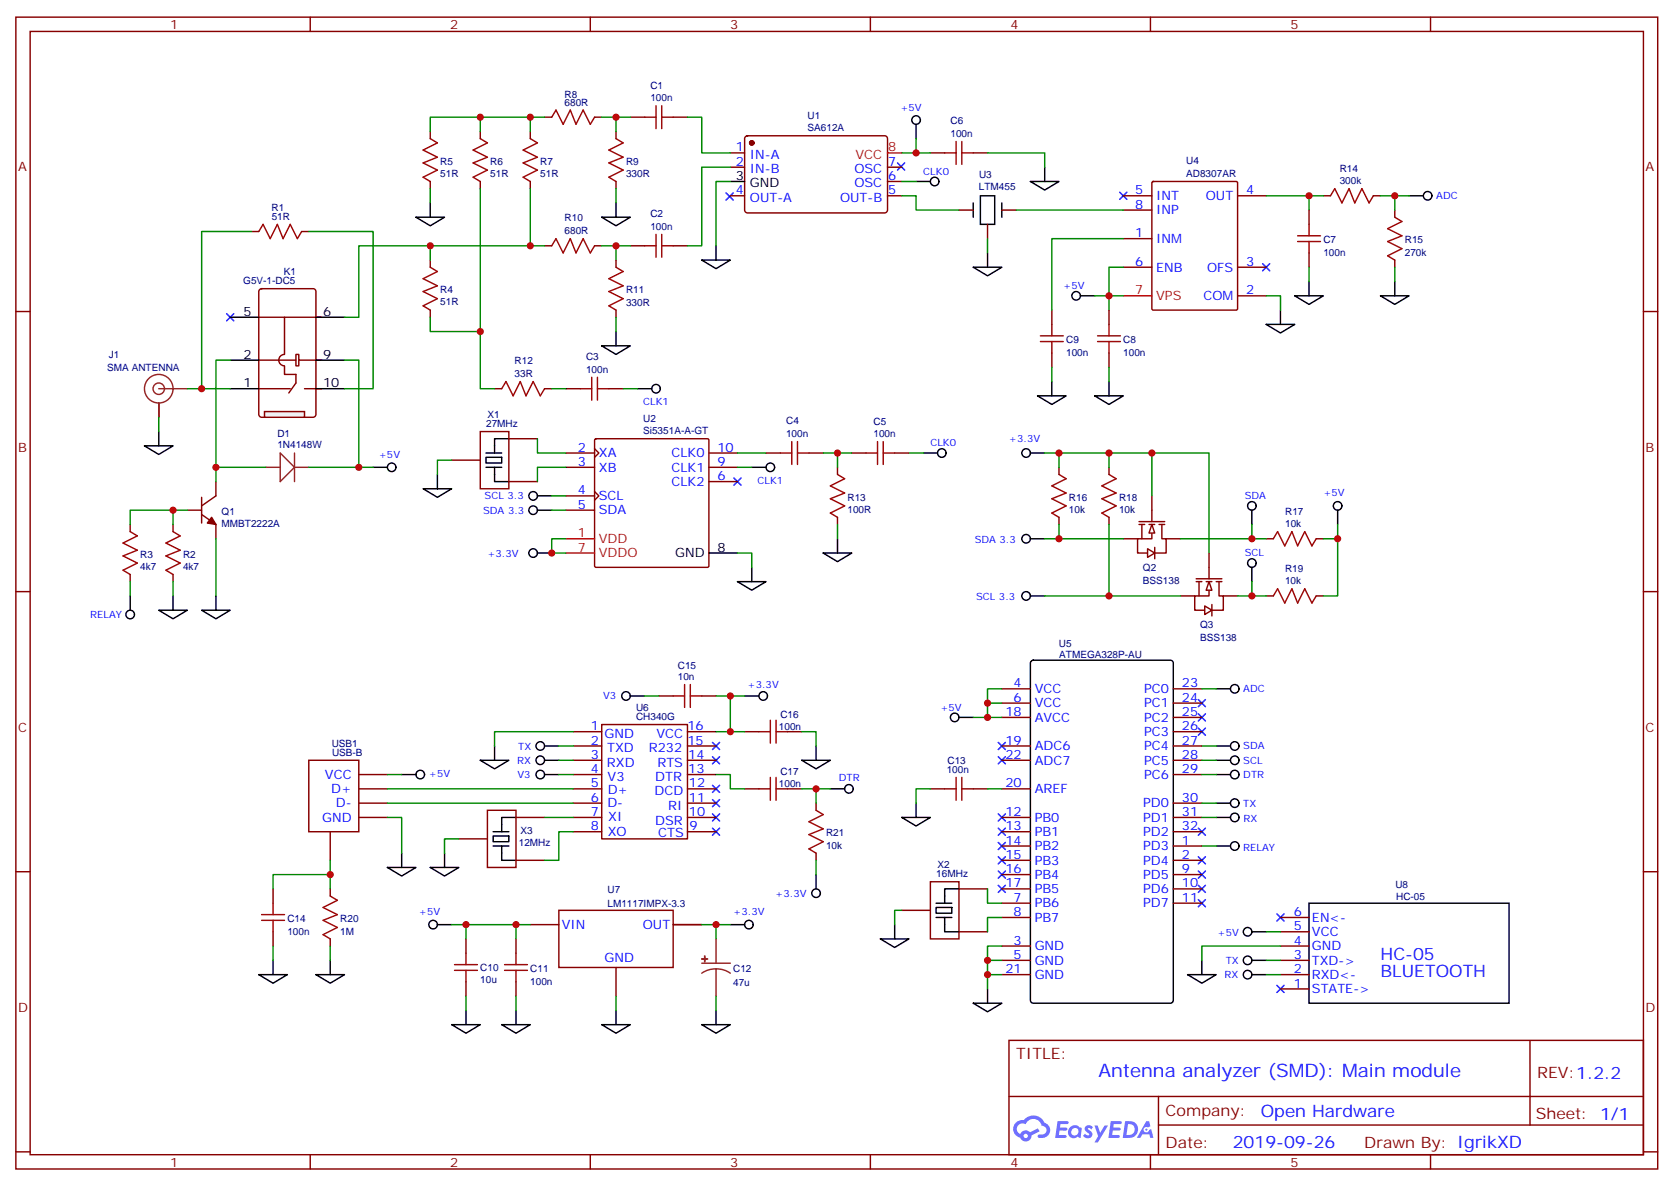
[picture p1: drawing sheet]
<svg xmlns="http://www.w3.org/2000/svg" width="414mm" height="293mm" viewBox="0 0 414 293" stroke-linecap="round" stroke-linejoin="round" font-family="sans-serif">
<g fill="none" stroke="#00f" stroke-width=".35">
<path d="M179.2 47.6l1.8 1.8M181 47.6l-1.8 1.8M221.6 40.2l1.7 1.8M223.3 40.2l-1.7 1.8M276.4 47.4l1.8 1.8M278.2 47.4l-1.8 1.8M56 77.4l1.7 1.8M57.7 77.4l-1.7 1.8M311.7 65.1l1.8 1.8M313.5 65.1l-1.8 1.8M181.2 118l1.8 1.8M183 118l-1.8 1.8"/>
<path d="M295.8 172.7l1.8 1.7M295.8 176.2l1.8 1.8M295.8 179.7l1.8 1.8M297.6 172.7l-1.8 1.7M297.6 176.2l-1.8 1.8M297.6 179.7l-1.8 1.8M175.9 186.8l1.8 1.8M175.9 183.3l1.8 1.7M175.9 197.4l1.8 1.7M175.9 193.9l1.8 1.7M177.7 186.8l-1.8 1.8M177.7 183.3l-1.8 1.7"/>
<path d="M177.7 197.4l-1.8 1.7M177.7 193.9l-1.8 1.7M246.5 183.3l1.7 1.7M246.5 186.8l1.7 1.8M248.2 183.3l-1.7 1.7M248.2 186.8l-1.7 1.8M175.9 204.4l1.8 1.8M175.9 200.9l1.8 1.8M177.7 204.4l-1.8 1.8M177.7 200.9l-1.8 1.8M246.5 200.9l1.7 1.8M246.5 204.4l1.7 1.8"/>
<path d="M246.5 208l1.7 1.7M246.5 211.5l1.7 1.8M246.5 215l1.7 1.8M246.5 218.5l1.7 1.8M248.2 200.9l-1.7 1.8M248.2 204.4l-1.7 1.8M248.2 208l-1.7 1.7M248.2 211.5l-1.7 1.8M248.2 215l-1.7 1.8M248.2 218.5l-1.7 1.8M295.8 211.5l1.8 1.8M295.8 215l1.8 1.8"/>
<path d="M295.8 218.5l1.8 1.8M295.8 204.4l1.8 1.8M297.6 211.5l-1.8 1.8M297.6 215l-1.8 1.8M297.6 218.5l-1.8 1.8M297.6 204.4l-1.8 1.8M295.8 222.1l1.8 1.7M297.6 222.1l-1.8 1.7M315.2 225.6l1.8 1.8M317 225.6l-1.8 1.8M315.2 243.2l1.8 1.8M317 243.2l-1.8 1.8"/>
</g>
<g fill="none" stroke="#870000" stroke-width=".35">
<path d="M3.9 4.2h405.4v284.4h-405.4zM7.4 7.8h398.3v277.2h-398.3zM76.6 4.2v3.6M145.7 4.2v3.6M214.9 4.2v3.6M284 4.2v3.6M353.2 4.2v3.6M3.9 76.9h3.5M405.7 76.9h3.6M3.9 146h3.5M405.7 146h3.6M3.9 215.2h3.5"/>
<path d="M405.7 215.2h3.6M249.1 256.8h156.6v28.2h-156.6zM377.7 256.8v20.9M249.1 270.7h156.5M286 277.7h119.6M286 270.7v14.1M3.9 284.3h3.5M76.6 285v3.6M145.7 285v3.6M214.9 285v3.6M284 285v3.6M353.2 285v3.6"/>
<path d="M405.7 284.3h3.6"/>
</g>
<g fill="#5487ff">
<path d="M268.1 278a1.22 1.22 0 0 1 1.7 .3l-.4 .5a.47 .47 0 0 0-.3-.4 .47 .47 0 0 0-.5 .2v.2a1.3 1.3 0 0 1 1 1.7 1.39 1.39 0 0 1-2.2-.1l.5-.5 .7 .4a.29 .29 0 0 0 .3-.3 .29 .29 0 0 0-.2-.3 1.04 1.04 0 0 1-.6-1.7z"/>
<path d="M261.1 276.8h2.3a.37 .37 0 0 1 .4 .3 .37 .37 0 0 1-.4 .4h-1.6l-.1 .9h1.5l.3 .3-.4 .4h-1.5l-.2 1.1h1.5a.36 .36 0 0 1 .4 .3 .36 .36 0 0 1-.4 .4h-2.4z"/>
<path d="M274.2 276.8h2.4a.37 .37 0 0 1 .4 .3 .37 .37 0 0 1-.4 .4h-1.6l-.2 .9h1.6l.3 .3-.4 .4h-1.6l-.1 1.1h1.5a.36 .36 0 0 1 .4 .3 .36 .36 0 0 1-.4 .4h-2.5z"/>
<path d="M283 276.8h.7l.3 1.2-.6 .3a.69 .69 0 0 0-1 .3 .69 .69 0 0 0 .4 1 .69 .69 0 0 0 .9-.7l.5-.2 .6 2.2h-.8l-.3-.9h-1.7l-.5 .9h-.8z"/>
<path d="M270.2 277.8h.8l.6 1.9 1.1-1.9h.9l-2.6 4.2h-.8l.9-1.5z"/>
<path d="M277.8 276.8l-.6 4.1h1.3a2.11 2.11 0 0 0 2.5-2.1 2.11 2.11 0 0 0-2.5-2zM278.5 277.5a1.39 1.39 0 0 1 1.7 1.4 1.39 1.39 0 0 1-1.8 1.3h-.3z"/>
<path d="M264.1 278.4a1.47 1.47 0 0 0-.2 2.1 1.47 1.47 0 0 0 2.1 .1l.8 .3 .3-2.3-.2-.2-.4-.1a1.49 1.49 0 0 0-2.4 .1zM264.7 278.7a.92 .92 0 0 1 1.6 .6 .92 .92 0 0 1-1.3 1 .9 .9 0 0 1-.3-1.6z"/>
<path d="M250.8 277.1a2.18 2.18 0 0 0 1.1 3.7 1.44 1.44 0 0 0 1.6 1 1.44 1.44 0 0 0 1.2-1.5l2-1-.5-.8-1.9 1a1.47 1.47 0 0 0-2.4 .5 1.39 1.39 0 0 1-.7-2 1.39 1.39 0 0 1 2-.5 2.12 2.12 0 0 1 2.2-1.3 2.12 2.12 0 0 1 1.9 1.7 1.07 1.07 0 0 1 1.1 1 1.07 1.07 0 0 1-1.1 1.2h-.6a.43 .43 0 0 0-.5 .3 .43 .43 0 0 0 .4 .5 1.98 1.98 0 0 0 2.5-1.2 1.98 1.98 0 0 0-1.2-2.5 2.98 2.98 0 0 0-5.1-.7l-1.1 .1zM252.7 280.4a.55 .55 0 0 1 1.1 0 .55 .55 0 0 1-1.1 0z"/>
<circle cx="283" cy="278.9" r=".26"/>
</g>
<g fill="none" stroke="#8c2424" stroke-width=".35">
<path d="M39.2 99.5v3.5M39.2 96h7M65.7 115.4h3.5M69.2 111.8l3.5 3.6-3.5 3.5zM72.7 111.8v7.1M72.7 115.4h3.5M173.2 237.8h7.1M176.8 239.2l1.8 .2 1.7 .8M176.8 239.2l-1.9 .2-1.7 .8M176.8 231.8v6M176.8 239.2v6.7"/>
<circle cx="39.2" cy="96" r="1.41"/>
<circle cx="39.2" cy="96" r="3.5"/>
</g>
<g fill="none" stroke="#a10000" stroke-width=".35">
<path d="M106.2 34.2l1.8 1.1-3.5 1.7 3.5 1.8-3.5 1.4 3.5 1.8-3.5 1.7 1.7 1.1M118.6 34.2l1.7 1.1-3.5 1.7 3.5 1.8-3.5 1.4 3.5 1.8-3.5 1.7 1.8 1.1M130.9 34.2l1.8 1.1-3.5 1.7 3.5 1.8-3.5 1.4 3.5 1.8-3.5 1.7 1.7 1.1M136.2 28.9l1.1-1.7 1.7 3.5 1.8-3.5 1.4 3.5 1.8-3.5 1.7 3.5 1.1-1.8M152.1 34.2l1.7 1.1-3.5 1.7 3.5 1.8-3.5 1.4 3.5 1.8-3.5 1.7 1.8 1.1M159.1 28.9h2.9M162 26.1v5.7M163.4 26.1v5.7M163.4 28.9h2.8M63.9 57.2l1-1.8 1.8 3.5 1.8-3.5 1.4 3.5 1.7-3.5 1.8 3.5 1.1-1.7M162 57.9v5.6M163.4 57.9v5.6"/>
<path d="M320.4 58.2h5.6M320.4 59.6h5.6M323.2 55.4v2.8M323.2 59.6v2.8M328.5 48.3l1-1.7 1.8 3.5 1.8-3.5 1.4 3.5 1.7-3.5 1.8 3.5 1.1-1.8M344.3 53.6l1.8 1.1-3.5 1.7 3.5 1.8-3.5 1.4 3.5 1.8-3.5 1.7 1.7 1.1M106.2 66l1.8 1-3.5 1.8 3.5 1.8-3.5 1.4 3.5 1.7-3.5 1.8 1.7 1.1M136.2 60.7l1.1-1.8 1.7 3.5 1.8-3.5 1.4 3.5 1.8-3.5 1.7 3.5 1.1-1.7M152.1 66l1.7 1-3.5 1.8 3.5 1.8-3.5 1.4 3.5 1.7-3.5 1.8 1.8 1.1M159.1 60.7h2.9M163.4 60.7h2.8M123.9 96l1-1.8 1.8 3.5 1.7-3.5 1.5 3.5 1.7-3.5 1.8 3.5 1-1.7"/>
<path d="M143.3 96h2.8M146.1 93.1v5.7M147.5 93.1v5.7M147.5 96h2.8M256.9 82.9h5.6M256.9 84.3h5.6M259.7 80.1v2.8M259.7 84.3v2.8M271 82.9h5.6M271 84.3h5.6M273.8 80.1v2.8M273.8 84.3v2.8"/>
<path d="M192.7 111.8h2.8M195.5 109v5.7M196.9 109v5.7M196.9 111.8h2.8M206.8 117.1l1.7 1.1-3.5 1.7 3.5 1.8-3.5 1.4 3.5 1.8-3.5 1.7 1.8 1.1M213.8 111.8h2.8M216.6 109v5.7M218.1 111.8h2.8M218.1 109v5.7M32.1 131.2l1.8 1.1-3.5 1.8 3.5 1.7-3.5 1.4 3.5 1.8-3.5 1.8 1.7 1M42.7 131.2l1.8 1.1-3.5 1.8 3.5 1.7-3.5 1.4 3.5 1.8-3.5 1.8 1.7 1M233.2 194.7h2.8"/>
<path d="M236 191.9v5.7M237.5 194.7h2.8M237.5 191.9v5.7M112.2 239.5h5.7M112.2 238.1h5.7M115 235.3v2.8M115 239.5v2.9M124.6 239.5h5.6M124.6 238.1h5.6M127.4 235.3v2.8M127.4 239.5v2.9"/>
</g>
<g fill="none" stroke="#870000" stroke-width=".35">
<path d="M106.2 32.5v1.7M118.6 32.5v1.7M130.9 32.5v1.7M134.4 28.9h1.8M146.8 28.9h1.8M152.1 32.5v1.7M155.6 28.9h3.5M166.2 28.9h3.5M180.3 37.7h3.5M184.1 33.7l.4-.2h33.9a.71 .71 0 0 1 .7 .7v17.7a.76 .76 0 0 1-.7 .7h-33.9a.76 .76 0 0 1-.7-.7v-17.7zM62.1 57.2h1.8M74.5 57.2h1.7"/>
<path d="M106.2 44.8v1.8M118.6 44.8v1.8M130.9 44.8v1.8M152.1 44.8v1.8M180.3 41.3h3.5M180.3 48.3h3.5M219.1 41.3h3.5M219.1 48.3h3.5M219.1 44.8h3.5M236.7 51.9h3.6M243.8 55.4v3.5M247.3 51.9h3.6"/>
<path d="M277.3 48.3h7.1M277.3 58.9h7.1M277.3 51.9h7.1M284.4 45l.3-.2h20.5l.3 .2v31.2l-.2 .3-20.6 .1-.3-.2zM305.5 48.3h7.1M323.2 51.9v3.5M326.7 48.3h1.8M339.1 48.3h1.7M344.3 51.9v1.7M106.2 64.2v1.8M106.2 76.6v1.7M134.4 60.7h1.8"/>
<path d="M146.8 60.7h1.8M152.1 64.2v1.8M152.1 76.6v1.7M155.6 60.7h3.5M166.2 60.7h3.5M259.7 76.6v3.5M273.8 76.6v3.5M277.3 66h7.1M305.5 73h7.1M305.5 66h7.1M323.2 62.4v3.6M344.3 64.2v1.8"/>
<path d="M122.1 96h1.8M134.4 96h1.8M139.7 96h3.6M150.3 96h3.5M259.7 87.1v3.6M273.8 87.1v3.6M53.3 118.9v3.5l-3.5 2.5M139.7 111.8h7.1M139.7 115.4h7.1M146.8 110.8l1 1-1 1.1M146.8 108.5l.3-.2h27.6l.3 .2v31.2l-.2 .3-27.7 .1-.3-.2zM175 111.8h7.1"/>
<path d="M175 115.4h7.1M175 118.9h7.1M189.1 111.8h3.6M199.7 111.8h3.5M206.8 115.4v1.7M210.3 111.8h3.5M220.9 111.8h3.5M32.1 129.5v1.7M42.7 129.5v1.7M46.2 125.9h3.6M49.8 127l3.5 2.5v3.5M49.8 122.8v6.3"/>
<path d="M139.7 122.4h7.1M139.7 125.9h7.1M146.8 121.4l1 1-1 1.1M206.8 127.7v1.8M32.1 141.8v1.8M42.7 141.8v1.8M247.3 170h7.1M247.3 173.6h7.1M247.3 177.1h7.1M289.7 170h7M289.7 173.6h7M289.7 177.1h7"/>
<path d="M229.7 194.7h3.5M240.3 194.7h3.5M247.3 184.1h7.1M247.3 187.7h7.1M247.3 194.7h7.1M289.7 184.1h7M289.7 187.7h7M289.7 180.6h7M289.7 191.2h7M289.7 198.3h7M229.7 217.7h7v14.1h-7zM236.7 219.4h7.1"/>
<path d="M247.3 201.8h7.1M247.3 205.3h7.1M247.3 208.8h7.1M247.3 212.4h7.1M247.3 215.9h7.1M247.3 219.4h7.1M289.7 201.8h7M289.7 205.3h7M289.7 208.8h7M289.7 212.4h7M289.7 215.9h7M289.7 219.4h7"/>
<path d="M115 231.8v3.5M127.4 231.8v3.5M130.9 228.2h7.1M138 224.7h28.2v14.1h-28.2zM152.1 238.8v7.1M166.2 228.2h7M222.6 224.7h7.1M236.7 230h7.1M247.3 237.1h7.1M247.3 233.5h7.1M247.3 226.5h7.1M247.3 223h7.1"/>
<path d="M289.7 223h7M316.1 237.1h7.1M316.1 233.5h7.1M316.1 230h7.1M316.1 226.5h7.1M115 242.4v3.5M127.4 242.4v3.5M247.3 240.6h7.1M316.1 244.1h7.1M316.1 240.6h7.1"/>
</g>
<g fill="#870000" stroke="#870000" stroke-width=".35">
<path d="M52.2 127.7l1.1 1.8-2.1-.4z"/>
<circle cx="185.6" cy="35.3" r=".53"/>
</g>
<path d="M180.3 44.8h3.5M240.3 50.1v3.5M242 48.3h3.6v7.1h-3.6zM247.3 50.1v3.5M175 136.5h7.1M254.6 163.2l.5-.2h33.9a.71 .71 0 0 1 .7 .7v83.2a.76 .76 0 0 1-.7 .8h-33.9a.76 .76 0 0 1-.7-.8v-83.2zM236.7 219.4h-3.5v3.6M231.1 224h3.9v1.4h-3.9zM231.1 223h3.9M231.1 226.5h3.9M233.2 226.5v3.5h3.5M323.2 223h49.4v24.7h-49.4z" fill="none" stroke="#000" stroke-width=".35"/>
<path d="M219.1 37.7h3.5M277.3 73h7.1M139.7 133h7.1M139.7 136.5h7.1" fill="none" stroke="#f00" stroke-width=".35"/>
<g fill="#8c2424" stroke="#8c2424" stroke-width=".35">
<path d="M173.2 236.7h1.5z"/>
<path d="M174 236v1.4z"/>
</g>
<g fill="none" stroke="#800000" stroke-width=".35">
<path d="M148.6 178.9h21.1v28.2h-21.1zM141.5 180.6h7.1M141.5 184.1h7.1M141.5 187.7h7.1M141.5 191.2h7.1M141.5 194.7h7.1M141.5 198.3h7.1M169.7 180.6h7.1M169.7 184.1h7.1M169.7 187.7h7.1M169.7 191.2h7.1M169.7 194.7h7.1"/>
<path d="M169.7 198.3h7.1M141.5 201.8h7.1M141.5 205.3h7.1M169.7 201.8h7.1M169.7 205.3h7.1"/>
</g>
<path d="M76.2 187.7h12.4v17.6h-12.4z" fill="#fff" stroke="#870000" stroke-width=".35"/>
<g fill="none" stroke="#870000" stroke-width=".35">
<path d="M281.2 128.8h6.3M281.2 129.5h1.4M281.9 129.5v3.5M283.7 129.5h1.4M284.4 129.5v3.5h-3.6v3.5h2.5M284.4 125.9v2.9M285.1 135.1v2.8M286.1 129.5h1.4M286.8 129.5v3.5h1.1v3.5h-2.8M162.7 171.8h3.5M173.2 171.8h3.6M88.6 191.2h7"/>
<path d="M88.6 198.3h7M88.6 194.7h7M183.8 194.7h3.6M183.8 180.6h3.6M194.4 194.7h3.5M194.4 180.6h3.5M201.5 198.3v1.7M67.4 219.4v3.6M81.5 205.3v7.1M81.5 219.4v1.8M88.6 201.8h7M113.3 207.1h7"/>
<path d="M120.3 200h7.1v14.1h-7.1zM127.4 201.8h7M127.4 212.4h7M201.5 210.6v1.8M67.4 230v3.5M81.5 231.8v1.7"/>
</g>
<path d="M121.7 206.4h3.9v1.4h-3.9zM121.7 205.3h3.9M121.7 208.8h3.9M123.9 208.8v3.6h3.5M127.4 201.8h-3.5v3.5" fill="none" stroke="#000" stroke-width=".35"/>
<g fill="none" stroke="#a10000" stroke-width=".35">
<path d="M166.2 171.8h2.8M169 169v5.6M170.4 169v5.6M170.4 171.8h2.8M190.2 177.8v5.6M191.6 177.8v5.6M187.4 180.6h2.8M187.4 194.7h2.8M190.2 191.9v5.7M191.6 180.6h2.8M191.6 191.9v5.7M191.6 194.7h2.8"/>
<path d="M201.5 200l1.7 1.1-3.5 1.7 3.5 1.8-3.5 1.4 3.5 1.8-3.5 1.8 1.8 1M64.6 227.2h5.6M64.6 225.8h5.6M67.4 223v2.8M67.4 227.2v2.8M81.5 221.2l1.8 1.1-3.5 1.7 3.5 1.8-3.5 1.4 3.5 1.8-3.5 1.7 1.7 1.1"/>
</g>
<g fill="#fff" stroke="#870000" stroke-width=".35">
<path d="M284.4 129.5l.7 2.1h-1.4z"/>
<path d="M283.3 135.5l1.8 1-1.8 1.1z"/>
</g>
<path d="M277.3 133h3.5M284.4 122.4v3.5M287.9 133h3.5M295.3 142.9h6.4M295.3 143.6h1.4M296 143.6v3.5M297.8 143.6h1.4M298.5 143.6v3.5h-3.5v3.5h2.4M298.5 140.1v2.8M299.2 149.2v2.8M300.2 143.6h1.5M301 143.6v3.5h1v3.5h-2.8" fill="none" stroke="#870000" stroke-width=".35"/>
<g fill="#fff" stroke="#870000" stroke-width=".35">
<path d="M298.5 143.6l.7 2.1h-1.4z"/>
<path d="M297.4 149.6l1.8 1-1.8 1.1z"/>
</g>
<g fill="none" stroke="#870000" stroke-width=".35">
<path d="M229.7 37.7h3.5M240.3 37.7h3.5M64.1 71.5l.5-.2h12.7a.71 .71 0 0 1 .7 .7v30.3a.76 .76 0 0 1-.7 .7h-12.7a.76 .76 0 0 1-.7-.7v-30.3zM111.5 113.6h7.1M118.6 106.5h7v14.2h-7zM125.6 118.9h7.1M125.6 108.3h7.1M261.4 115.4v1.7M273.8 115.4v1.7M261.4 127.7v1.8M273.8 127.7v1.8M298.5 136.5v3.6"/>
<path d="M312.6 133h1.8M324.9 133h1.8M291.4 147.1h3.6M302 147.1h3.5M312.6 147.1h1.8M324.9 147.1h1.8"/>
</g>
<path d="M233.2 37.7h2.8M236 34.9v5.7M237.5 37.7h2.8M237.5 34.9v5.7M261.4 117.1l1.8 1.1-3.5 1.7 3.5 1.8-3.5 1.4 3.5 1.8-3.5 1.7 1.7 1.1M273.8 117.1l1.8 1.1-3.6 1.7 3.6 1.8-3.6 1.4 3.6 1.8-3.6 1.7 1.8 1.1M314.4 133l1-1.8 1.8 3.6 1.7-3.6 1.5 3.6 1.7-3.6 1.8 3.6 1-1.8M314.4 147.1l1-1.8 1.8 3.6 1.7-3.6 1.5 3.6 1.7-3.6 1.8 3.6 1-1.8" fill="none" stroke="#a10000" stroke-width=".35"/>
<path d="M120 112.9h3.9v1.4h-3.9zM120 111.8h3.9M120 115.4h3.9M122.1 115.4v3.5h3.5M125.6 108.3h-3.5v3.5" fill="none" stroke="#000" stroke-width=".35"/>
<path d="M65.3 101.6h9.9v1.4h-9.9z" fill="#f0f0f0" stroke="#870000" stroke-width=".35"/>
<path d="M63.9 78.3h15.5M70.2 78.3v9.2M63.9 88.9h9.2v1.4h.7v-1.4M63.9 96h7.7M70.2 87.5a1.41 1.41 0 0 0-1.4 1.4 1.41 1.41 0 0 0 1.3 1.4M70.2 90.3v2.1h2.9v2.1l-1.8 2.5M73.1 88.9v-1.4h.7v1.4h5.6M75.2 96h4.2" fill="none" stroke="#870000" stroke-width=".35"/>
<g fill="none" stroke="#000" stroke-width=".35">
<path d="M226.2 30.7v3.5M102.7 53.6h7l-3.5 2.1zM106.2 50.1v3.5M148.6 53.6h7l-3.5 2.1zM152.1 50.1v3.5M226.2 44.8h3.5M254.4 44.8h7l-3.5 2.1zM257.9 41.3v3.5M347.9 48.3h3.5M56.8 78.3h7.1M78 78.3h7.1M173.2 64.2h7.1l-3.5 2.1z"/>
<path d="M176.8 60.7v3.5M240.3 66h7l-3.5 2.1zM243.8 62.4v3.6M266.7 73h3.6M316.1 76.6v3.5M319.7 73h7l-3.5 2.1zM323.2 69.5v3.5M340.8 73h7.1l-3.6 2.1zM344.3 69.5v3.5M56.8 96h7.1M56.8 88.9h7.1M78 96h7.1"/>
<path d="M78 88.9h7.1M148.6 85.4h7l-3.5 2.1zM152.1 81.8v3.6M157.4 96h3.5M256.2 97.7h7l-3.5 2.1zM259.7 94.2v3.5M270.3 97.7h7l-3.5 2.1zM273.8 94.2v3.5M312.6 80.1h7.1l-3.6 2.1zM35.7 110.1h7l-3.5 2.1zM39.2 106.5v3.6M92.1 115.4h3.5"/>
<path d="M108 117.1v3.6M185.6 115.4h3.5M227.9 111.8h3.6M254.4 111.8h3.5M104.5 120.7h7l-3.5 2.1zM132.7 122.4h3.5M132.7 125.9h3.5M132.7 136.5h3.5M203.2 136.5h7.1l-3.5 2.1zM206.8 133v3.5M254.4 133h3.5M309.1 125.9v3.6"/>
<path d="M330.2 125.9v3.6M32.1 147.1v3.5M39.2 150.6h7l-3.5 2.2zM42.7 147.1v3.5M49.8 150.6h7l-3.5 2.2zM53.3 147.1v3.5M182.1 143.6h7l-3.5 2.1zM185.6 140.1v3.5M254.4 147.1h3.5M309.1 140.1v3.5M155.6 171.8h3.5M183.8 171.8h3.6"/>
<path d="M236.7 177.1h3.6M300.2 170h3.6M99.2 191.2h3.5M118.6 187.7h7l-3.5 2.1zM122.1 184.1v3.6M134.4 184.1h3.6M134.4 187.7h3.6M134.4 191.2h3.6M197.9 187.7h7.1l-3.5 2.1zM201.5 184.1v3.6M205 194.7h3.5M226.2 198.3v3.5"/>
<path d="M300.2 184.1h3.6M300.2 187.7h3.6M300.2 191.2h3.6M300.2 198.3h3.6M95.6 214.1h7.1l-3.5 2.2zM99.2 210.6v3.5M106.2 214.1h7.1l-3.6 2.2zM109.7 210.6v3.5M201.5 215.9v3.5M222.6 201.8h7.1l-3.5 2.1zM300.2 208.8h3.6M300.2 201.8h3.6"/>
<path d="M67.4 237.1v3.5M81.5 237.1v3.5M108 228.2h3.5M180.3 228.2h3.5M217.3 231.8h7.1l-3.5 2.1zM220.9 228.2v3.6M296.7 237.1v3.5M309.1 237.1h3.5M309.1 230h3.5M63.9 240.6h7l-3.5 2.1zM78 240.6h7.1l-3.6 2.1zM111.5 252.9h7.1l-3.6 2.2z"/>
<path d="M115 249.4v3.5M123.9 252.9h7l-3.5 2.2zM127.4 249.4v3.5M148.6 252.9h7l-3.5 2.2zM152.1 249.4v3.5M173.2 252.9h7.1l-3.5 2.2zM176.8 249.4v3.5M240.3 247.7h7l-3.5 2.1zM243.8 244.1v3.6M293.2 240.6h7l-3.5 2.1zM309.1 240.6h3.5"/>
<circle cx="226.2" cy="29.6" r="1.06"/>
<circle cx="230.8" cy="44.8" r="1.06"/>
<circle cx="352.5" cy="48.3" r="1.06"/>
<circle cx="265.7" cy="73" r="1.06"/>
<circle cx="162" cy="96" r="1.06"/>
<circle cx="96.7" cy="115.4" r="1.06"/>
<circle cx="190.2" cy="115.4" r="1.06"/>
<circle cx="232.5" cy="111.8" r="1.06"/>
<circle cx="253.3" cy="111.8" r="1.06"/>
<circle cx="131.6" cy="136.5" r="1.06"/>
<circle cx="131.6" cy="122.4" r="1.06"/>
<circle cx="131.6" cy="125.9" r="1.06"/>
<circle cx="253.3" cy="133" r="1.06"/>
<circle cx="309.1" cy="139" r="1.06"/>
<circle cx="309.1" cy="124.9" r="1.06"/>
<circle cx="330.2" cy="124.9" r="1.06"/>
<circle cx="32.1" cy="151.7" r="1.06"/>
<circle cx="253.3" cy="147.1" r="1.06"/>
<circle cx="154.6" cy="171.8" r="1.06"/>
<circle cx="188.4" cy="171.8" r="1.06"/>
<circle cx="235.7" cy="177.1" r="1.06"/>
<circle cx="304.8" cy="170" r="1.06"/>
<circle cx="103.8" cy="191.2" r="1.06"/>
<circle cx="133.4" cy="187.7" r="1.06"/>
<circle cx="133.4" cy="184.1" r="1.06"/>
<circle cx="133.4" cy="191.2" r="1.06"/>
<circle cx="209.6" cy="194.7" r="1.06"/>
<circle cx="304.8" cy="184.1" r="1.06"/>
<circle cx="304.8" cy="191.2" r="1.06"/>
<circle cx="304.8" cy="187.7" r="1.06"/>
<circle cx="304.8" cy="198.3" r="1.06"/>
<circle cx="304.8" cy="201.8" r="1.06"/>
<circle cx="304.8" cy="208.8" r="1.06"/>
<circle cx="106.9" cy="228.2" r="1.06"/>
<circle cx="184.9" cy="228.2" r="1.06"/>
<circle cx="201.5" cy="220.5" r="1.06"/>
<circle cx="308" cy="230" r="1.06"/>
<circle cx="308" cy="237.1" r="1.06"/>
<circle cx="308" cy="240.6" r="1.06"/>
</g>
<g fill="none" stroke="#008700" stroke-width=".35">
<path d="M118.6 28.9v3.6M130.9 28.9v3.6M134.4 28.9h-28.2v3.6M148.6 28.9h3.5v3.6M152.1 28.9h3.5M169.7 28.9h3.5v8.8h7.1M222.6 37.7h7.1M226.2 34.2v3.5M243.8 37.7h14.1v3.6M62.1 57.2h-12.3v38.8M76.2 57.2h15.9v38.8h-7M106.2 46.6v3.5"/>
<path d="M118.6 46.6v49.4h3.5M130.9 46.6v14.1M152.1 46.6v3.5M180.3 41.3h-7.1v19.4h-3.5M180.3 44.8h-3.5v15.9M222.6 48.3h3.6v3.6h10.5M222.6 44.8h3.6M243.8 58.9v3.5M250.9 51.9h26.4M277.3 58.9h-17.6v17.7M312.6 48.3h14.1M323.2 48.3v3.6"/>
<path d="M340.8 48.3h3.5v3.6M344.3 48.3h3.6M106.2 78.3v3.5h12.4M106.2 60.7h-17.6v17.6h-3.5M134.4 60.7h-28.2v3.5M148.6 60.7h3.5v3.5M152.1 78.3v3.5M152.1 60.7h3.5M277.3 73h-3.5v3.6M277.3 66h-3.5v7h-3.5M312.6 73h3.5v3.6M323.2 66v3.5"/>
<path d="M344.3 66v3.5M46.2 96h10.6M56.8 88.9h-3.5v26.5M85.1 88.9h3.5v26.5M136.2 96h3.5M153.8 96h3.6M259.7 90.7v3.5M273.8 90.7v3.5M39.2 103v3.5M65.7 115.4h-12.4v3.5M76.2 115.4h15.9M111.5 113.6h-3.5v3.5"/>
<path d="M132.7 108.3v3.5h7M139.7 115.4h-7v3.5M182.1 111.8h7M182.1 115.4h3.5M203.2 111.8h3.6v3.6M206.8 111.8h3.5M224.4 111.8h3.5M257.9 111.8h15.9v3.6M261.4 111.8v3.6M273.8 111.8h10.6v10.6M284.4 111.8h14.1v24.7M42.7 125.9h-10.6v3.6"/>
<path d="M46.2 125.9h-3.5v3.6M53.3 133v14.1M136.2 122.4h3.5M136.2 125.9h3.5M139.7 133h-3.5v3.5h3.5M182.1 136.5h3.5v3.6M206.8 129.5v3.5M257.9 133h19.4M261.4 129.5v3.5M273.8 129.5v17.6M291.4 133h21.2M309.1 129.5v3.5"/>
<path d="M330.2 129.5v3.5h-3.5M330.2 133v14.1h-3.5M32.1 143.6v3.5M42.7 143.6v3.5M257.9 147.1h33.5M305.5 147.1h7.1M309.1 143.6v3.5M159.1 171.8h3.6M176.8 171.8h3.5v8.8M180.3 171.8h3.5M240.3 177.1h7M247.3 170h-3.5v3.6"/>
<path d="M247.3 173.6h-3.5v3.5M296.7 170h3.5M95.6 194.7h45.9M95.6 191.2h3.6M95.6 198.3h45.9M138 184.1h3.5M138 187.7h3.5M138 191.2h3.5M141.5 180.6h-19.4v3.5M176.8 180.6h7M176.8 191.2h3.5v3.5h3.5M197.9 180.6h3.6v3.5"/>
<path d="M197.9 194.7h3.6v3.6M201.5 194.7h3.5M229.7 194.7h-3.5v3.6M243.8 194.7h3.5M296.7 184.1h3.5M296.7 187.7h3.5M296.7 191.2h3.5M296.7 198.3h3.5M81.5 215.9h-14.1v3.5M81.5 212.4v7M95.6 201.8h3.6v8.8M113.3 207.1h-3.6v3.5"/>
<path d="M134.4 201.8h7.1M141.5 205.3h-3.5v7.1h-3.6M201.5 212.4v3.5M243.8 219.4v3.6h3.5M296.7 208.8h3.5M296.7 201.8h3.5M67.4 233.5v3.6M81.5 233.5v3.6M111.5 228.2h15.9M115 228.2v3.6M130.9 228.2h-3.5v3.6M173.2 228.2h3.6v3.6"/>
<path d="M176.8 228.2h3.5M222.6 224.7h-1.7v3.5M247.3 237.1h-3.5v3.5h3.5M247.3 233.5h-3.5v3.6M247.3 226.5h-3.5v3.5M312.6 237.1h3.5M312.6 230h3.5M316.1 233.5h-19.4v3.6M115 245.9v3.5M127.4 245.9v3.5M152.1 245.9v3.5M176.8 245.9v3.5"/>
<path d="M243.8 240.6v3.5M312.6 240.6h3.5"/>
</g>
<g fill="#c00">
<circle cx="53.3" cy="115.4" r=".88"/>
<circle cx="88.6" cy="115.4" r=".88"/>
<circle cx="106.2" cy="60.7" r=".88"/>
<circle cx="206.8" cy="111.8" r=".88"/>
<circle cx="201.5" cy="194.7" r=".88"/>
<circle cx="180.3" cy="171.8" r=".88"/>
<circle cx="180.3" cy="180.6" r=".88"/>
<circle cx="81.5" cy="215.9" r=".88"/>
<circle cx="243.8" cy="173.6" r=".88"/>
<circle cx="243.8" cy="237.1" r=".88"/>
<circle cx="176.8" cy="228.2" r=".88"/>
<circle cx="136.2" cy="136.5" r=".88"/>
<circle cx="273.8" cy="73" r=".88"/>
<circle cx="152.1" cy="60.7" r=".88"/>
<circle cx="118.6" cy="28.9" r=".88"/>
<circle cx="42.7" cy="125.9" r=".88"/>
<circle cx="130.9" cy="28.9" r=".88"/>
<circle cx="130.9" cy="60.7" r=".88"/>
<circle cx="118.6" cy="81.8" r=".88"/>
<circle cx="152.1" cy="28.9" r=".88"/>
<circle cx="323.2" cy="48.3" r=".88"/>
<circle cx="344.3" cy="48.3" r=".88"/>
<circle cx="127.4" cy="228.2" r=".88"/>
<circle cx="243.8" cy="240.6" r=".88"/>
<circle cx="243.8" cy="177.1" r=".88"/>
<circle cx="115" cy="228.2" r=".88"/>
<circle cx="330.2" cy="133" r=".88"/>
<circle cx="309.1" cy="133" r=".88"/>
<circle cx="284.4" cy="111.8" r=".88"/>
<circle cx="273.8" cy="111.8" r=".88"/>
<circle cx="261.4" cy="133" r=".88"/>
<circle cx="273.8" cy="147.1" r=".88"/>
<circle cx="261.4" cy="111.8" r=".88"/>
<circle cx="309.1" cy="147.1" r=".88"/>
<circle cx="226.2" cy="37.7" r=".88"/>
<circle cx="49.8" cy="96" r=".88"/>
</g>
<text font-size="4.6" fill="#00f" x="271.2" y="265.8">Antenna analyzer (SMD): Main module</text>
<g font-size="4.2" fill="#00f">
<text x="340.8" y="237.1">HC-05</text>
<text x="340.8" y="241.3">BLUETOOTH</text>
<text x="311.3" y="275.6">Open Hardware</text>
<text x="304.3" y="283.4">2019-09-26</text>
</g>
<g font-size="3.9" fill="#800">
<text x="250.9" y="261.4">TITLE:</text>
<text x="379.5" y="266.1">REV:1.2.2</text>
<text x="287.8" y="275.6">Company:</text>
<text x="379.1" y="276.2">Sheet: 1/1</text>
<text x="287.8" y="283.3">Date:</text>
<text x="336.8" y="283.4">Drawn By: IgrikXD</text>
</g>
<g font-size="3.2" fill="#800">
<text x="42" y="7.2">1</text>
<text x="111.2" y="7.2">2</text>
<text x="180.3" y="7.2">3</text>
<text x="249.4" y="7.2">4</text>
<text x="318.6" y="7.2">5</text>
<text x="4.4" y="42.3">A</text>
<text x="406.3" y="42.3">A</text>
<text x="4.4" y="111.5">B</text>
<text x="406.3" y="111.5">B</text>
<text x="4.4" y="180.6">C</text>
<text x="406.3" y="180.6">C</text>
<text x="4.4" y="249.8">D</text>
<text x="406.3" y="249.8">D</text>
<text x="42" y="288">1</text>
<text x="111.2" y="288">2</text>
<text x="180.3" y="288">3</text>
<text x="249.4" y="288">4</text>
<text x="318.6" y="288">5</text>
</g>
<g font-size="3.2" fill="#00f">
<text x="181.6" y="37.4">1</text>
<text x="181.6" y="40.9">2</text>
<text x="185.1" y="39.2">IN-A</text>
<text x="219.3" y="40.9">7</text>
<text x="181.6" y="48">4</text>
<text x="185.1" y="42.7">IN-B</text>
<text x="210.9" y="46.2">OSC</text>
<text x="210.9" y="42.7">OSC</text>
<text x="219.3" y="48">5</text>
<text x="219.3" y="44.5">6</text>
<text x="280.2" y="48">5</text>
<text x="307.7" y="48">4</text>
<text x="185.1" y="49.7">OUT-A</text>
<text x="207.4" y="49.7">OUT-B</text>
<text x="280.2" y="51.5">8</text>
<text x="285.4" y="49.4">INT</text>
<text x="285.4" y="52.9">INP</text>
<text x="297.7" y="49.4">OUT</text>
<text x="280.2" y="58.6">1</text>
<text x="285.4" y="60">INM</text>
<text x="280.2" y="65.6">6</text>
<text x="307.7" y="65.6">3</text>
<text x="285.4" y="67">ENB</text>
<text x="298" y="67">OFS</text>
<text x="297.1" y="74.1">COM</text>
<text x="307.7" y="72.7">2</text>
<text x="142.7" y="111.5">2</text>
<text x="147.8" y="112.9">XA</text>
<text x="165.8" y="112.9">CLK0</text>
<text x="177.1" y="111.5">10</text>
<text x="142.7" y="115">3</text>
<text x="147.8" y="116.4">XB</text>
<text x="165.8" y="119.9">CLK2</text>
<text x="165.8" y="116.4">CLK1</text>
<text x="177.1" y="118.5">6</text>
<text x="177.1" y="115">9</text>
<text x="142.7" y="122.1">4</text>
<text x="142.7" y="125.6">5</text>
<text x="147.8" y="123.5">SCL</text>
<text x="147.8" y="127">SDA</text>
<text x="250.3" y="169.7">4</text>
<text x="250.3" y="173.2">6</text>
<text x="255.4" y="171.1">VCC</text>
<text x="282.5" y="171.1">PC0</text>
<text x="291.8" y="169.7">23</text>
<text x="291.8" y="173.2">24</text>
<text x="248.2" y="176.7">18</text>
<text x="255.4" y="174.6">VCC</text>
<text x="255.4" y="178.2">AVCC</text>
<text x="282.5" y="174.6">PC1</text>
<text x="282.5" y="178.2">PC2</text>
<text x="291.8" y="176.7">25</text>
<text x="145.8" y="180.3">1</text>
<text x="145.8" y="183.8">2</text>
<text x="149.3" y="182.2">GND</text>
<text x="149.9" y="185.7">TXD</text>
<text x="160.2" y="185.7">R232</text>
<text x="162.1" y="182.2">VCC</text>
<text x="169.7" y="183.8">15</text>
<text x="169.7" y="180.3">16</text>
<text x="248.2" y="183.8">19</text>
<text x="255.4" y="185.2">ADC6</text>
<text x="282.5" y="181.7">PC3</text>
<text x="282.5" y="185.2">PC4</text>
<text x="291.8" y="180.3">26</text>
<text x="291.8" y="183.8">27</text>
<text x="145.8" y="190.9">4</text>
<text x="145.8" y="187.3">3</text>
<text x="149.8" y="189.4">RXD</text>
<text x="162.3" y="189.3">RTS</text>
<text x="169.9" y="187.3">14</text>
<text x="169.9" y="190.9">13</text>
<text x="248.2" y="187.3">22</text>
<text x="255.4" y="188.7">ADC7</text>
<text x="282.5" y="188.7">PC5</text>
<text x="291.8" y="187.3">28</text>
<text x="291.8" y="190.9">29</text>
<text x="80.2" y="192.3">VCC</text>
<text x="81.8" y="195.8">D+</text>
<text x="145.8" y="197.9">6</text>
<text x="145.8" y="194.4">5</text>
<text x="150" y="192.8">V3</text>
<text x="150" y="196">D+</text>
<text x="161.6" y="196.3">DCD</text>
<text x="161.8" y="192.8">DTR</text>
<text x="170.1" y="194.4">12</text>
<text x="170.1" y="197.9">11</text>
<text x="248.2" y="194.4">20</text>
<text x="255.4" y="195.8">AREF</text>
<text x="282.5" y="192.3">PC6</text>
<text x="291.8" y="197.9">30</text>
<text x="79.5" y="202.8">GND</text>
<text x="82.9" y="199.3">D-</text>
<text x="145.8" y="201.4">7</text>
<text x="150" y="199.1">D-</text>
<text x="150.2" y="202.7">XI</text>
<text x="161.8" y="203.6">DSR</text>
<text x="165" y="199.8">RI</text>
<text x="170.1" y="201.4">10</text>
<text x="248.2" y="201.4">12</text>
<text x="255.4" y="202.8">PB0</text>
<text x="282.2" y="199.3">PD0</text>
<text x="282.2" y="202.8">PD1</text>
<text x="291.8" y="201.4">31</text>
<text x="145.8" y="205">8</text>
<text x="150.1" y="206.4">XO</text>
<text x="162.5" y="206.7">CTS</text>
<text x="170.3" y="205">9</text>
<text x="248.2" y="205">13</text>
<text x="248.2" y="208.5">14</text>
<text x="255.4" y="206.4">PB1</text>
<text x="255.4" y="209.9">PB2</text>
<text x="282.2" y="206.4">PD2</text>
<text x="282.2" y="209.9">PD3</text>
<text x="291.8" y="205">32</text>
<text x="291.8" y="208.5">1</text>
<text x="248.2" y="212">15</text>
<text x="248.2" y="215.5">16</text>
<text x="255.4" y="213.4">PB3</text>
<text x="282.2" y="213.4">PD4</text>
<text x="291.8" y="212">2</text>
<text x="291.8" y="215.5">9</text>
<text x="248.2" y="219.1">17</text>
<text x="255.4" y="217">PB4</text>
<text x="255.4" y="220.5">PB5</text>
<text x="282.2" y="217">PD5</text>
<text x="282.2" y="220.5">PD6</text>
<text x="291.8" y="219.1">10</text>
<text x="250.3" y="222.6">7</text>
<text x="250.3" y="226.1">8</text>
<text x="255.4" y="224">PB6</text>
<text x="255.4" y="227.5">PB7</text>
<text x="282.2" y="224">PD7</text>
<text x="291.8" y="222.6">11</text>
<text x="319.4" y="226.1">6</text>
<text x="323.9" y="227.5">EN&lt;-</text>
<text x="138.7" y="229.3">VIN</text>
<text x="158.7" y="229.3">OUT</text>
<text x="250.3" y="233.2">3</text>
<text x="319.4" y="233.2">4</text>
<text x="319.4" y="229.7">5</text>
<text x="323.9" y="231.1">VCC</text>
<text x="149.3" y="237.5">GND</text>
<text x="250.3" y="236.7">5</text>
<text x="255.4" y="234.6">GND</text>
<text x="255.4" y="238.1">GND</text>
<text x="319.4" y="236.7">3</text>
<text x="323.9" y="238.1">TXD-&gt;</text>
<text x="323.9" y="234.6">GND</text>
<text x="248.2" y="240.2">21</text>
<text x="255.4" y="241.7">GND</text>
<text x="319.4" y="243.8">1</text>
<text x="319.4" y="240.2">2</text>
<text x="323.9" y="245.2">STATE-&gt;</text>
<text x="323.9" y="241.7">RXD&lt;-</text>
</g>
<g font-size="3.2" fill="#f00">
<text x="211.2" y="39.2">VCC</text>
<text x="219.3" y="37.4">8</text>
<text x="280.2" y="72.7">7</text>
<text x="285.4" y="74.1">VPS</text>
<text x="142.7" y="132.6">1</text>
<text x="142.7" y="136.2">7</text>
<text x="147.8" y="134.1">VDD</text>
<text x="147.8" y="137.6">VDDO</text>
</g>
<g font-size="3.2">
<text x="181.6" y="44.5">3</text>
<text x="185.1" y="46.2">GND</text>
<text x="60.1" y="78">5</text>
<text x="79.8" y="78">6</text>
<text x="60.1" y="88.5">2</text>
<text x="79.8" y="88.5">9</text>
<text x="60.1" y="95.6">1</text>
<text x="79.8" y="95.6">10</text>
<text x="166.7" y="137.6">GND</text>
<text x="177.1" y="136.2">8</text>
</g>
<g font-size="2.5" fill="#000080">
<text x="160.6" y="21.9">C1</text>
<text x="139.4" y="24.2">R8</text>
<text x="139.4" y="26.1">680R</text>
<text x="160.6" y="25">100n</text>
<text x="199.4" y="29.3">U1</text>
<text x="199.4" y="32.4">SA612A</text>
<text x="234.7" y="33.9">100n</text>
<text x="234.7" y="30.7">C6</text>
<text x="108.7" y="40.6">R5</text>
<text x="121" y="40.6">R6</text>
<text x="133.4" y="40.6">R7</text>
<text x="154.6" y="40.7">R9</text>
<text x="292.9" y="40.6">U4</text>
<text x="108.7" y="43.8">51R</text>
<text x="121" y="43.8">51R</text>
<text x="133.4" y="43.8">51R</text>
<text x="154.6" y="43.6">330R</text>
<text x="241.7" y="46.8">LTM455</text>
<text x="241.7" y="44.1">U3</text>
<text x="292.9" y="43.7">AD8307AR</text>
<text x="330.7" y="45.5">300k</text>
<text x="330.7" y="42.3">R14</text>
<text x="67.1" y="52.1">R1</text>
<text x="160.6" y="53.6">C2</text>
<text x="67.1" y="54.3">51R</text>
<text x="139.4" y="57.7">680R</text>
<text x="139.4" y="54.7">R10</text>
<text x="160.6" y="56.8">100n</text>
<text x="326.7" y="63.2">100n</text>
<text x="326.7" y="60.1">C7</text>
<text x="346.8" y="63.2">270k</text>
<text x="346.8" y="60.1">R15</text>
<text x="60.1" y="70.2">G5V-1-DC5</text>
<text x="70" y="68">K1</text>
<text x="108.7" y="75.4">51R</text>
<text x="108.7" y="72.4">R4</text>
<text x="154.6" y="75.6">330R</text>
<text x="154.6" y="72.4">R11</text>
<text x="26.8" y="88.4">J1</text>
<text x="127.1" y="90">R12</text>
<text x="144.7" y="88.9">C3</text>
<text x="263.2" y="87.9">100n</text>
<text x="263.2" y="84.8">C9</text>
<text x="277.3" y="87.9">100n</text>
<text x="277.3" y="84.8">C8</text>
<text x="26.5" y="91.6">SMA ANTENNA</text>
<text x="127.1" y="93.1">33R</text>
<text x="144.7" y="92.1">100n</text>
<text x="68.5" y="107.8">D1</text>
<text x="120" y="105.5">27MHz</text>
<text x="120.3" y="103.2">X1</text>
<text x="158.8" y="107.2">Si5351A-A-GT</text>
<text x="158.8" y="104.1">U2</text>
<text x="194.1" y="107.9">100n</text>
<text x="194.1" y="104.8">C4</text>
<text x="215.7" y="107.9">100n</text>
<text x="215.7" y="105">C5</text>
<text x="68.5" y="110.7">1N4148W</text>
<text x="209.2" y="123.6">R13</text>
<text x="263.9" y="123.6">R16</text>
<text x="276.3" y="123.6">R18</text>
<text x="54.7" y="130.1">MMBT2222A</text>
<text x="54.7" y="127.1">Q1</text>
<text x="209.2" y="126.5">100R</text>
<text x="263.9" y="126.7">10k</text>
<text x="276.3" y="126.7">10k</text>
<text x="317.3" y="130.2">10k</text>
<text x="317.3" y="127.2">R17</text>
<text x="34.6" y="137.7">R3</text>
<text x="45.2" y="137.7">R2</text>
<text x="34.6" y="140.6">4k7</text>
<text x="45.2" y="140.6">4k7</text>
<text x="282.2" y="140.9">Q2</text>
<text x="317.2" y="141.3">R19</text>
<text x="282.2" y="144.1">BSS138</text>
<text x="317.2" y="144.3">10k</text>
<text x="296.3" y="155.1">Q3</text>
<text x="261.4" y="159.7">U5</text>
<text x="296.3" y="158.2">BSS138</text>
<text x="167.4" y="167.9">10n</text>
<text x="167.4" y="165.3">C15</text>
<text x="261.5" y="162.5">ATMEGA328P-AU</text>
<text x="157" y="175.6">U6</text>
<text x="157" y="177.8">CH340G</text>
<text x="192.7" y="177.3">C16</text>
<text x="81.9" y="184.4">USB1</text>
<text x="192.3" y="180.1">100n</text>
<text x="82" y="186.6">USB-B</text>
<text x="192.7" y="191.4">C17</text>
<text x="233.7" y="190.9">100n</text>
<text x="233.9" y="188.6">C13</text>
<text x="192.3" y="194.2">100n</text>
<text x="128.1" y="208.7">12MHz</text>
<text x="128.5" y="205.9">X3</text>
<text x="203.9" y="209.6">10k</text>
<text x="203.9" y="206.5">R21</text>
<text x="231.5" y="214.3">X2</text>
<text x="150" y="220.5">U7</text>
<text x="231.2" y="216.6">16MHz</text>
<text x="344.5" y="219.3">U8</text>
<text x="70.9" y="227.5">C14</text>
<text x="84" y="227.6">R20</text>
<text x="150" y="223.9">LM1117IMPX-3.3</text>
<text x="344.7" y="222.1">HC-05</text>
<text x="70.9" y="230.7">100n</text>
<text x="84" y="230.8">1M</text>
<text x="118.6" y="239.7">C10</text>
<text x="130.9" y="240">C11</text>
<text x="181" y="239.9">C12</text>
<text x="118.6" y="242.7">10u</text>
<text x="130.9" y="243.2">100n</text>
<text x="181" y="243.3">47u</text>
</g>
<g font-size="2.5" fill="#00f">
<text x="222.3" y="27.3">+5V</text>
<text x="227.9" y="43.2">CLK0</text>
<text x="354.6" y="49.2">ADC</text>
<text x="262.5" y="71.4">+5V</text>
<text x="158.8" y="100">CLK1</text>
<text x="93.5" y="113">+5V</text>
<text x="229.7" y="110.2">CLK0</text>
<text x="249.1" y="109.2">+3.3V</text>
<text x="187" y="119.4">CLK1</text>
<text x="119.6" y="123.2">SCL 3.3</text>
<text x="307.3" y="123.3">SDA</text>
<text x="326.7" y="122.4">+5V</text>
<text x="119.3" y="126.8">SDA 3.3</text>
<text x="120.3" y="137.4">+3.3V</text>
<text x="240.6" y="134.1">SDA 3.3</text>
<text x="307.3" y="137.4">SCL</text>
<text x="241" y="148.2">SCL 3.3</text>
<text x="22.3" y="152.5">RELAY</text>
<text x="148.9" y="172.7">V3</text>
<text x="184.5" y="169.8">+3.3V</text>
<text x="307" y="170.9">ADC</text>
<text x="232.2" y="175.5">+5V</text>
<text x="128" y="185.1">TX</text>
<text x="307" y="185">SDA</text>
<text x="105.9" y="191.9">+5V</text>
<text x="127.7" y="188.5">RX</text>
<text x="307" y="188.5">SCL</text>
<text x="127.7" y="192">V3</text>
<text x="207.1" y="192.7">DTR</text>
<text x="307" y="192">DTR</text>
<text x="307" y="199.3">TX</text>
<text x="307" y="203">RX</text>
<text x="307" y="210">RELAY</text>
<text x="191.4" y="221.5">+3.3V</text>
<text x="103.4" y="225.9">+5V</text>
<text x="181" y="225.9">+3.3V</text>
<text x="300.6" y="231.1">+5V</text>
<text x="302.6" y="238.1">TX</text>
<text x="302.3" y="241.5">RX</text>
</g>
</svg>
